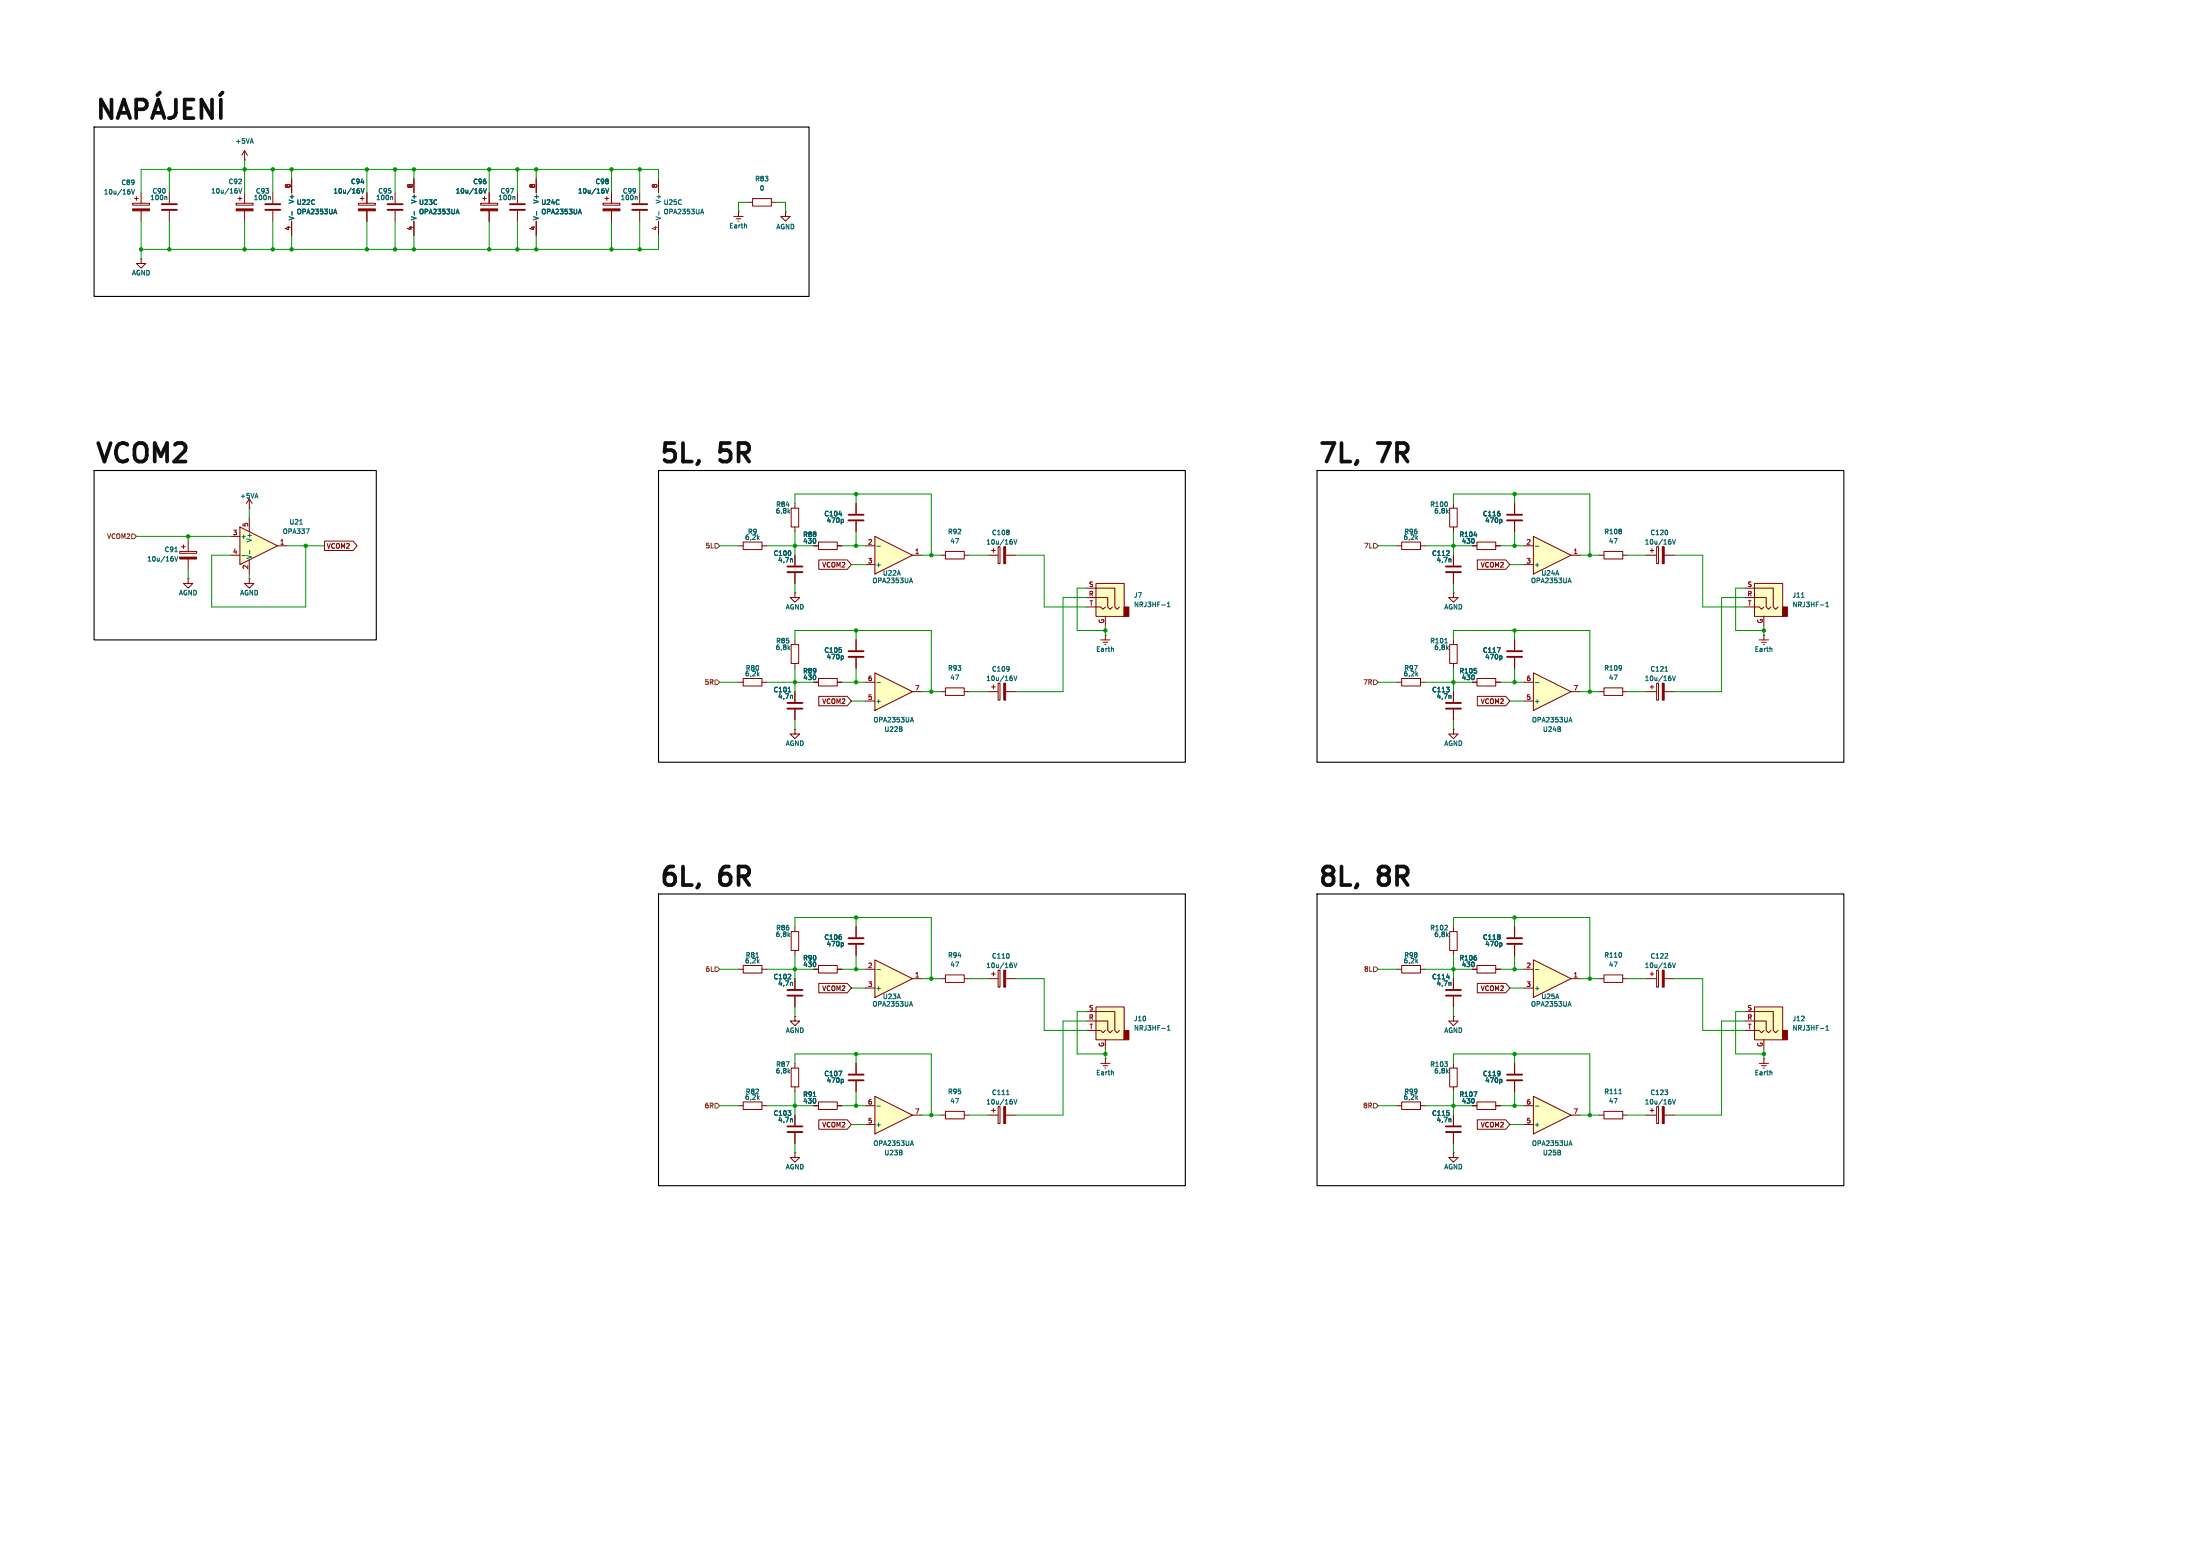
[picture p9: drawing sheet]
<svg xmlns="http://www.w3.org/2000/svg" width="594mm" height="420mm" viewBox="0 0 594 420" stroke-linecap="round" stroke-linejoin="round" font-family="sans-serif">
<g fill="none" stroke="#840000" stroke-width=".27">
<path d="M78.7 48.3v3.8M78.7 59.7v3.8M96.8 54.9h4.5v.5h-4.5zM97.3 53.6h1M97.8 53.1v1M99.1 52.1v2.8M99.1 56.9v2.8M106.7 52.1v2.8M106.7 56.9v2.8M111.8 48.3v3.8M111.8 59.7v3.8M129.8 54.9h4.6v.5h-4.6z"/>
<path d="M130.3 53.6h1M130.8 53.1v1M132.1 52.1v2.8M132.1 56.9v2.8M172.7 52.1v2.8M172.7 56.9v2.8M177.8 48.3v3.8M177.8 59.7v3.8M67.3 137.2h.1M67.3 134.6l-.8 1.3M67.3 134.6l.8 1.3M67.3 134.6v2.6"/>
<path d="M67.3 156.2v1.3h1.3l-1.3 1.3-1.3-1.3h1.3M67.3 156.2h.1M214.6 196.9v1.2h1.3l-1.3 1.3-1.2-1.3h1.2M214.6 196.9h.1M214.6 274.3v1.3h1.3l-1.3 1.3-1.2-1.3h1.2M214.6 274.3h.1M214.6 264.2v2.8M214.6 269v2.8"/>
</g>
<g fill="none" stroke="#006464" stroke-width=".27">
<path d="M78.8 57.1v1M90.2 57.4h.6M90.5 56.5l.4 1.2M97 51.5v.5M97.5 50.9l.4 1.2 .4-1.2M105.8 53.1l.2 .2v.6M111.9 57.1v1M123.2 57.4h.6M123.5 56.5l.5 1.2M130.1 51.5v.5M130.5 50.9l.4 1.2 .4-1.2M171.9 53.1l.2 .2v.6"/>
<path d="M177.9 57.1v1M189.3 57.4h.6M189.6 56.5l.4 1.2M213.9 265.2l.1 .8"/>
</g>
<path d="M104.6 56.6h4.1M104.6 55.1h4.1M170.7 56.6h4.1M170.7 55.1h4.1M212.6 268.7h4.1M212.6 267.2h4.1" fill="none" stroke="#840000" stroke-width=".51"/>
<g fill="#840000" stroke="#840000" stroke-width=".27">
<path d="M96.8 56.4h4.5v.5h-4.5z"/>
<path d="M129.8 56.4h4.6v.5h-4.6z"/>
</g>
<path d="M64.8 142.2l10.1 5.1-10.1 5.1z" fill="#ffffc2"/>
<g fill="none" stroke="#840000" stroke-width=".27">
<path d="M67.3 139.7v3.8M62.2 144.8h2.6M62.2 149.9h2.6M64.8 142.2l10.1 5.1-10.1 5.1zM67.3 151.1v3.8M74.9 147.3h2.6M199.4 147.3h1.3M200.7 146.3h5v2h-5zM205.7 147.3h1.3M254 149.9h1.3M255.3 148.8h5v2.1h-5zM260.3 149.9h1.3"/>
<path d="M214.6 186.7v2.8M214.6 191.5v2.8M377.2 184.2h1.3M378.5 183.1h5v2.1h-5zM383.5 184.2h1.3M392.4 186.7v2.8M392.4 191.5v2.8"/>
</g>
<path d="M65.3 150h1M67.4 148.5v1M80.9 141.5h.7M212.8 186.8h.7M213.9 187.8l.1 .7M391.7 187.8l.1 .7" fill="none" stroke="#006464" stroke-width=".27"/>
<path d="M212.6 191.3h4.1M212.6 189.7h4.1M390.4 191.3h4.1M390.4 189.7h4.1" fill="none" stroke="#840000" stroke-width=".51"/>
<path d="M295.9 157.5h7.6v8.9h-7.6z" fill="#ffffc2"/>
<path d="M303.5 163.8h1.3v2.6h-1.3z" fill="#840000" stroke="#840000" stroke-width=".27"/>
<g fill="none" stroke="#840000" stroke-width=".27">
<path d="M293.4 158.8h7.6v5l.6 .7 .7-.7M295.9 157.5h7.6v8.9h-7.6zM293.4 161.3h5.7v2.5l.6 .7 .7-.7M293.4 163.8h3.8l.6 .7 .6-.7M297.2 172.7h2.5M297.8 173.4h1.3M298.3 174h.3M298.4 171.5h.1M298.4 166.4v2.5M298.4 171.5v1.2M254 186.7h1.3M255.3 185.7h5v2h-5z"/>
<path d="M260.3 186.7h1.3"/>
</g>
<path d="M300.6 175.1v.7M315.2 163.8h.7M315.2 162.9l.4-.4v1.3" fill="none" stroke="#006464" stroke-width=".27"/>
<path d="M236.2 181.6l10.2 5.1-10.2 5.1z" fill="#ffffc2"/>
<g fill="none" stroke="#840000" stroke-width=".27">
<path d="M35.8 54.9h4.6v.5h-4.6zM36.3 53.6h1M36.8 53.1v1M38.1 52.1v2.8M38.1 56.9v2.8M45.7 52.1v2.8M45.7 56.9v2.8M63.8 54.9h4.5v.5h-4.5zM64.3 53.6h1M64.8 53.1v1M66 43.2h.1M66 40.6l-.7 1.3"/>
<path d="M66 40.6l.8 1.3M66 40.6v2.6M66 52.1v2.8M66 56.9v2.8M73.7 52.1v2.8M73.7 56.9v2.8M139.7 52.1v2.8M139.7 56.9v2.8M144.8 48.3v3.8M144.8 59.7v3.8M162.8 54.9h4.6v.5h-4.6zM163.3 53.6h1"/>
<path d="M163.8 53.1v1M165.1 52.1v2.8M165.1 56.9v2.8M198.1 58.4h2.6M198.8 59.1h1.2M199.3 59.7h.2M199.4 57.2h.1M199.4 57.2v1.2M201.9 54.6h1.3M203.2 53.6h5.1v2h-5.1zM208.3 54.6h1.2M212.1 57.2v1.2h1.3l-1.3 1.3-1.3-1.3h1.3"/>
<path d="M212.1 57.2h.1M38.1 69.9v1.2h1.3l-1.3 1.3-1.3-1.3h1.3M38.1 69.9h.1M213.6 137.2h2v5h-2zM214.6 135.9v1.3M231.1 135.9v2.8M391.4 137.2h2v5h-2zM392.4 135.9v1.3M408.9 135.9v2.8M48.5 148.8h4.6v.6h-4.6zM49 147.6h1M49.5 147.1v1"/>
<path d="M50.8 156.2v1.3h1.3l-1.3 1.3-1.3-1.3h1.3M50.8 156.2h.1M50.8 146.1v2.7M50.8 150.9v2.8M214.6 142.2v1.3M219.7 147.3h1.3M221 146.3h5.1v2h-5.1zM226.1 147.3h1.2M231.1 140.7v2.8M377.2 147.3h1.3M378.5 146.3h5v2h-5zM383.5 147.3h1.3"/>
<path d="M392.4 142.2v1.3M392.4 149.9v2.8M392.4 154.7v2.8M397.5 147.3h1.3M398.8 146.3h5.1v2h-5.1zM403.9 147.3h1.2M408.9 140.7v2.8M213.6 174h2v5.1h-2zM214.6 160v1.3h1.3l-1.3 1.3-1.2-1.3h1.2M214.6 160h.1M214.6 172.7v1.3M214.6 179.1v1.2"/>
<path d="M231.1 172.7v2.8M231.1 177.5v2.8M391.4 174h2v5.1h-2zM392.4 160v1.3h1.3l-1.3 1.3-1.2-1.3h1.2M392.4 160h.1M392.4 172.7v1.3M392.4 179.1v1.2M408.9 172.7v2.8M408.9 177.5v2.8M219.7 184.2h1.3M221 183.1h5.1v2.1h-5.1zM226.1 184.2h1.2"/>
<path d="M233.7 189.2h2.5M233.7 184.2h2.5M236.2 181.6l10.2 5.1-10.2 5.1zM246.4 186.7h2.5M266.7 186.7h2.8M267.7 185.4h1M268.2 184.9v1M269.5 184.4h.5v4.6h-.5zM271.5 186.7h2.8M392.4 196.9v1.2h1.3l-1.3 1.3-1.2-1.3h1.2M392.4 196.9h.1M397.5 184.2h1.3"/>
<path d="M398.8 183.1h5.1v2.1h-5.1zM403.9 184.2h1.2M475 287h2.5M475.6 287.7h1.3M476.1 288.3h.3M476.2 285.8h.1M476.2 285.8v1.2"/>
</g>
<g fill="none" stroke="#006464" stroke-width=".27">
<path d="M35.1 51.7v.6M35.5 51.1l.4 1.3 .4-1.3M44.9 53.1l.2 .2v.6M64 51.5v.5M64.5 50.9l.4 1.2 .4-1.2M72.8 53.1l.2 .2v.6M138.9 53.1l.1 .2v.6M144.9 57.1v1M156.3 57.4h.6M156.6 56.5l.4 1.2M163.1 51.5v.5M163.5 50.9l.4 1.2 .5-1.2"/>
<path d="M201.5 60.8l.1 .7M226.5 138.8h.8M46.8 150.8v.5M47.2 150.2l.4 1.3 .4-1.3M47.2 148.9h.7M227.5 140.2l.2 .2-.2 .6M391.7 150.9l.1 .8M398 144.4h.8M405.3 140.2l.2 .2-.2 .6M227.5 177l.2 .3-.2 .6M390.1 173.6h.7M404.2 174.8h.9l-.6 1.3"/>
<path d="M405.3 177l.2 .3-.2 .6M236.7 184.2h1M245.9 194.5h.6M246.2 193.6l.5 1.3M273.3 183v.6M273.7 182.4l.5 1.3 .4-1.3M478.4 289.4v.7"/>
</g>
<g fill="none" stroke="#840000" stroke-width=".51">
<path d="M43.7 56.6h4.1M43.7 55.1h4.1M71.6 56.6h4.1M71.6 55.1h4.1M137.7 56.6h4M137.7 55.1h4M229.1 138.9h4.1M406.9 138.9h4.1M229.1 140.5h4.1M390.4 154.4h4.1M390.4 152.9h4.1M406.9 140.5h4.1"/>
<path d="M229.1 177.3h4.1M229.1 175.8h4.1M406.9 177.3h4.1M406.9 175.8h4.1"/>
</g>
<g fill="#840000" stroke="#840000" stroke-width=".27">
<path d="M35.8 56.4h4.6v.5h-4.6z"/>
<path d="M48.5 150.4h4.6v.5h-4.6z"/>
<path d="M271 184.4h.5v4.6h-.5z"/>
<path d="M162.8 56.4h4.6v.5h-4.6z"/>
<path d="M63.8 56.4h4.5v.5h-4.5z"/>
</g>
<path d="M414 181.6l10.2 5.1-10.2 5.1z" fill="#ffffc2"/>
<g fill="none" stroke="#840000" stroke-width=".27">
<path d="M214.6 149.9v2.8M214.6 154.7v2.8M411.5 189.2h2.5M411.5 184.2h2.5M414 181.6l10.2 5.1-10.2 5.1zM424.2 186.7h2.5M431.8 186.7h1.3M433.1 185.7h5v2h-5zM438.1 186.7h1.3M444.5 186.7h2.8M445.5 185.4h1M446 184.9v1"/>
<path d="M447.3 184.4h.5v4.6h-.5zM449.3 186.7h2.8"/>
</g>
<path d="M213.9 150.9l.1 .8M414.5 184.2h1M423.7 194.5h.6M424 193.6l.5 1.3M449.6 181.2h.7M451.1 183v.6M451.5 182.4l.5 1.3 .4-1.3" fill="none" stroke="#006464" stroke-width=".27"/>
<path d="M448.8 184.4h.5v4.6h-.5z" fill="#840000" stroke="#840000" stroke-width=".27"/>
<path d="M212.6 154.4h4.1M212.6 152.9h4.1" fill="none" stroke="#840000" stroke-width=".51"/>
<path d="M414 144.8l10.2 5.1-10.2 5z" fill="#ffffc2"/>
<g fill="none" stroke="#840000" stroke-width=".27">
<path d="M411.5 152.4h2.5M411.5 147.3h2.5M414 144.8l10.2 5.1-10.2 5zM424.2 149.9h2.5M431.8 149.9h1.3M433.1 148.8h5v2.1h-5zM438.1 149.9h1.3M444.5 149.9h2.8M445.5 148.6h1M446 148.1v1M447.3 147.6h.5v4.5h-.5zM449.3 149.9h2.8"/>
<path d="M475 172.7h2.5M475.6 173.4h1.3M476.1 174h.3M476.2 171.5h.1M476.2 171.5v1.2"/>
</g>
<path d="M414.5 147.4h1M423.5 156.9h.6M423.8 156l.4 1.3M451.1 146.2v.6M451.5 145.6l.5 1.3 .4-1.3M478.4 175.1v.7" fill="none" stroke="#006464" stroke-width=".27"/>
<path d="M448.8 147.6h.5v4.5h-.5z" fill="#840000" stroke="#840000" stroke-width=".27"/>
<path d="M473.7 157.5h7.6v8.9h-7.6z" fill="#ffffc2"/>
<path d="M481.3 163.8h1.3v2.6h-1.3z" fill="#840000" stroke="#840000" stroke-width=".27"/>
<path d="M471.2 158.8h7.6v5l.6 .7 .7-.7M473.7 157.5h7.6v8.9h-7.6zM471.2 161.3h5.7v2.5l.6 .7 .7-.7M471.2 163.8h3.8l.6 .7 .6-.7M476.2 166.4v2.5" fill="none" stroke="#840000" stroke-width=".27"/>
<path d="M486.4 161.2h.7M493 163.8h.7M493 162.9l.4-.4v1.3" fill="none" stroke="#006464" stroke-width=".27"/>
<path d="M236.2 144.8l10.2 5.1-10.2 5z" fill="#ffffc2"/>
<path d="M233.7 152.4h2.5M233.7 147.3h2.5M236.2 144.8l10.2 5.1-10.2 5zM246.4 149.9h2.5M408.9 250.2v2.8M408.9 255v2.8M431.8 264.2h1.3M433.1 263.1h5v2.1h-5zM438.1 264.2h1.3" fill="none" stroke="#840000" stroke-width=".27"/>
<path d="M236.7 147.4h1M245.7 156.9h.6M246 156l.4 1.3M405.3 254.5l.2 .2-.2 .6" fill="none" stroke="#006464" stroke-width=".27"/>
<path d="M406.9 254.8h4.1M406.9 253.2h4.1" fill="none" stroke="#840000" stroke-width=".51"/>
<path d="M414 259.1l10.2 5.1-10.2 5z" fill="#ffffc2"/>
<path d="M414 259.1l10.2 5.1-10.2 5zM397.5 261.6h1.3M398.8 260.6h5.1v2h-5.1zM403.9 261.6h1.2M411.5 266.7h2.5M411.5 261.6h2.5M424.2 264.2h2.5M445.5 299.7h1M446 299.2v1M447.3 298.7h.5v4.6h-.5zM444.5 301h2.8M449.3 301h2.8" fill="none" stroke="#840000" stroke-width=".27"/>
<path d="M414.5 261.7h1M423.5 271.2h.6M423.8 270.3l.4 1.3M451.1 297.3v.6M451.5 296.7l.5 1.3 .4-1.3" fill="none" stroke="#006464" stroke-width=".27"/>
<path d="M448.8 298.7h.5v4.6h-.5z" fill="#840000" stroke="#840000" stroke-width=".27"/>
<path d="M473.7 271.8h7.6v8.9h-7.6z" fill="#ffffc2"/>
<g fill="#840000" stroke="#840000" stroke-width=".27">
<path d="M481.3 278.1h1.3v2.6h-1.3z"/>
<path d="M448.8 261.9h.5v4.5h-.5z"/>
</g>
<g fill="none" stroke="#840000" stroke-width=".27">
<path d="M391.4 251.5h2v5h-2zM392.4 250.2v1.3M392.4 256.5v1.3M377.2 261.6h1.3M378.5 260.6h5v2h-5zM383.5 261.6h1.3M392.4 274.3v1.3h1.3l-1.3 1.3-1.2-1.3h1.2M392.4 274.3h.1M392.4 264.2v2.8M392.4 269v2.8M444.5 264.2h2.8M445.5 262.9h1"/>
<path d="M446 262.4v1M447.3 261.9h.5v4.5h-.5zM449.3 264.2h2.8M471.2 275.6h5.7v2.5l.6 .7 .7-.7M471.2 278.1h3.8l.6 .7 .6-.7M471.2 273.1h7.6v5l.6 .7 .7-.7M473.7 271.8h7.6v8.9h-7.6zM377.2 298.5h1.3M378.5 297.4h5v2.1h-5zM383.5 298.5h1.3M391.4 288.3h2v5.1h-2zM392.4 287v1.3"/>
<path d="M392.4 293.4v1.2M397.5 298.5h1.3M398.8 297.4h5.1v2.1h-5.1zM403.9 298.5h1.2M408.9 287v2.8M408.9 291.8v2.8M433.1 300h5v2h-5zM476.2 280.7v2.5M392.4 311.2v1.2h1.3l-1.3 1.3-1.2-1.3h1.2M392.4 311.2h.1M431.8 301h1.3M438.1 301h1.3"/>
</g>
<path d="M451.5 259.9l.5 1.3 .4-1.3M390.6 263.8h.8M391.7 265.2l.1 .8M451.1 260.5v.6M493 278.1h.7M493 277.2l.4-.4v1.3M397.9 294.7h.9l-.6 1.3M405.3 291.3l.2 .3-.2 .6M437.1 295.2h.7" fill="none" stroke="#006464" stroke-width=".27"/>
<path d="M390.4 268.7h4.1M390.4 267.2h4.1M406.9 291.6h4.1M406.9 290.1h4.1" fill="none" stroke="#840000" stroke-width=".51"/>
<path d="M414 295.9l10.2 5.1-10.2 5.1z" fill="#ffffc2"/>
<path d="M411.5 298.5h2.5M414 295.9l10.2 5.1-10.2 5.1zM392.4 301v2.8M392.4 305.8v2.8M411.5 303.5h2.5M424.2 301h2.5" fill="none" stroke="#840000" stroke-width=".27"/>
<path d="M414.5 298.5h1M391.7 302.1l.1 .7M423.7 308.8h.6M424 307.9l.5 1.3" fill="none" stroke="#006464" stroke-width=".27"/>
<path d="M390.4 305.6h4.1M390.4 304h4.1" fill="none" stroke="#840000" stroke-width=".51"/>
<path d="M236.2 259.1l10.2 5.1-10.2 5z" fill="#ffffc2"/>
<path d="M236.2 259.1l10.2 5.1-10.2 5zM233.7 266.7h2.5M233.7 261.6h2.5M246.4 264.2h2.5" fill="none" stroke="#840000" stroke-width=".27"/>
<path d="M236.7 261.7h1M245.7 271.2h.6M246 270.3l.4 1.3" fill="none" stroke="#006464" stroke-width=".27"/>
<path d="M236.2 295.9l10.2 5.1-10.2 5.1z" fill="#ffffc2"/>
<g fill="none" stroke="#840000" stroke-width=".27">
<path d="M254 264.2h1.3M255.3 263.1h5v2.1h-5zM260.3 264.2h1.3M266.7 264.2h2.8M267.7 262.9h1M268.2 262.4v1M269.5 261.9h.5v4.5h-.5zM271.5 264.2h2.8M233.7 298.5h2.5M236.2 295.9l10.2 5.1-10.2 5.1zM255.3 300h5v2h-5zM267.7 299.7h1"/>
<path d="M268.2 299.2v1M269.5 298.7h.5v4.6h-.5zM214.6 311.2v1.2h1.3l-1.3 1.3-1.2-1.3h1.2M214.6 311.2h.1M233.7 303.5h2.5M246.4 301h2.5M254 301h1.3M260.3 301h1.3M266.7 301h2.8M271.5 301h2.8"/>
</g>
<path d="M273.7 259.9l.5 1.3 .4-1.3M273.3 260.5v.6M236.7 298.5h1M271.8 295.5h.7M273.3 297.3v.6M273.7 296.7l.5 1.3 .4-1.3M245.9 308.8h.6M246.2 307.9l.5 1.3" fill="none" stroke="#006464" stroke-width=".27"/>
<g fill="#840000" stroke="#840000" stroke-width=".27">
<path d="M271 261.9h.5v4.5h-.5z"/>
<path d="M271 298.7h.5v4.6h-.5z"/>
</g>
<path d="M295.9 271.8h7.6v8.9h-7.6z" fill="#ffffc2"/>
<g fill="#840000" stroke="#840000" stroke-width=".27">
<path d="M303.5 278.1h1.3v2.6h-1.3z"/>
<path d="M271 147.6h.5v4.5h-.5z"/>
</g>
<g fill="none" stroke="#840000" stroke-width=".27">
<path d="M78.7 48.3v3.8M78.7 59.7v3.8M99.1 52.1v2.8M99.1 56.9v2.8M111.8 48.3v3.8M111.8 59.7v3.8M132.1 52.1v2.8M132.1 56.9v2.8M144.8 48.3v3.8M144.8 59.7v3.8M165.1 52.1v2.8M165.1 56.9v2.8"/>
<path d="M231.1 135.9v2.8M408.9 135.9v2.8M87.6 146h7.7l1.1 1.3-1.1 1.3h-7.7zM214.6 149.9v2.8M214.6 154.7v2.8M219.7 147.3h1.3M221.1 151.1h7.7l1.1 1.3-1.1 1.3h-7.7zM226.1 147.3h1.2M231.1 140.7v2.8M266.7 149.9h2.8M267.7 148.6h1M268.2 148.1v1"/>
<path d="M269.5 147.6h.5v4.5h-.5zM271.5 149.9h2.8M392.4 149.9v2.8M392.4 154.7v2.8M397.5 147.3h1.3M398.9 151.1h7.7l1.1 1.3-1.1 1.3h-7.7zM403.9 147.3h1.2M408.9 140.7v2.8M231.1 172.7v2.8M231.1 177.5v2.8M408.9 172.7v2.8M408.9 177.5v2.8"/>
<path d="M199.4 184.2h1.3M200.7 183.1h5v2.1h-5zM205.7 184.2h1.3M214.6 186.7v2.8M214.6 191.5v2.8M219.7 184.2h1.3M221.1 188h7.7l1.1 1.2-1.1 1.3h-7.7zM226.1 184.2h1.2M392.4 186.7v2.8M392.4 191.5v2.8M397.5 184.2h1.3M398.9 188h7.7l1.1 1.2-1.1 1.3h-7.7z"/>
<path d="M403.9 184.2h1.2M213.6 251.5h2v5h-2zM214.6 250.2v1.3M214.6 256.5v1.3M231.1 250.2v2.8M231.1 255v2.8M408.9 250.2v2.8M408.9 255v2.8M199.4 261.6h1.3M200.7 260.6h5v2h-5zM205.7 261.6h1.3M214.6 264.2v2.8"/>
<path d="M214.6 269v2.8M219.7 261.6h1.3M221 260.6h5.1v2h-5.1zM221.1 265.4h7.7l1.1 1.3-1.1 1.3h-7.7zM226.1 261.6h1.2M293.4 275.6h5.7v2.5l.6 .7 .7-.7M293.4 278.1h3.8l.6 .7 .6-.7M293.4 273.1h7.6v5l.6 .7 .7-.7M295.9 271.8h7.6v8.9h-7.6zM392.4 264.2v2.8M392.4 269v2.8M397.5 261.6h1.3"/>
<path d="M398.9 265.4h7.7l1.1 1.3-1.1 1.3h-7.7zM403.9 261.6h1.2M199.4 298.5h1.3M200.7 297.4h5v2.1h-5zM205.7 298.5h1.3M213.6 288.3h2v5.1h-2zM214.6 287v1.3M214.6 293.4v1.2M219.7 298.5h1.3M221 297.4h5.1v2.1h-5.1zM226.1 298.5h1.2M231.1 287v2.8"/>
<path d="M231.1 291.8v2.8M297.2 287h2.5M297.8 287.7h1.3M298.3 288.3h.3M298.4 285.8h.1M298.4 280.7v2.5M298.4 285.8v1.2M397.5 298.5h1.3M403.9 298.5h1.2M408.9 287v2.8M408.9 291.8v2.8M214.6 301v2.8"/>
<path d="M214.6 305.8v2.8M221.1 302.3h7.7l1.1 1.2-1.1 1.3h-7.7zM392.4 301v2.8M392.4 305.8v2.8M398.9 302.3h7.7l1.1 1.2-1.1 1.3h-7.7z"/>
</g>
<g fill="none" stroke="#006464" stroke-width=".27">
<path d="M78.8 57.1v1M90.2 57.4h.6M90.5 56.5l.4 1.2M97 51.5v.5M97.5 50.9l.4 1.2 .4-1.2M111.9 57.1v1M123.2 57.4h.6M123.5 56.5l.5 1.2M130.1 51.5v.5M130.5 50.9l.4 1.2 .4-1.2M144.9 57.1v1M156.3 57.4h.6"/>
<path d="M156.6 56.5l.4 1.2M163.1 51.5v.5M163.5 50.9l.4 1.2 .5-1.2M226.5 138.8h.8M213.9 150.9l.1 .8M227.5 140.2l.2 .2-.2 .6M273.3 146.2v.6M273.7 145.6l.5 1.3 .4-1.3M391.7 150.9l.1 .8M398 144.4h.8M405.3 140.2l.2 .2-.2 .6M227.5 177l.2 .3-.2 .6"/>
<path d="M404.2 174.8h.9l-.6 1.3M405.3 177l.2 .3-.2 .6M212.8 186.8h.7M213.9 187.8l.1 .7M391.7 187.8l.1 .7M227.5 254.5l.2 .2-.2 .6M405.3 254.5l.2 .2-.2 .6M213.9 265.2l.1 .8M315.2 278.1h.7M315.2 277.2l.4-.4v1.3M390.6 263.8h.8M391.7 265.2l.1 .8"/>
<path d="M219.6 296h.7M226.4 289.1h.9l-.6 1.3M227.5 291.3l.2 .3-.2 .6M300.6 289.4v.7M397.9 294.7h.9l-.6 1.3M405.3 291.3l.2 .3-.2 .6M213.9 302.1l.1 .7M391.7 302.1l.1 .7"/>
</g>
<path d="M229.1 254.8h4.1M229.1 253.2h4.1M229.1 291.6h4.1M229.1 290.1h4.1M212.6 305.6h4.1M212.6 304h4.1" fill="none" stroke="#840000" stroke-width=".51"/>
<path d="M25.4 34.3h193v45.7h-193zM25.4 127h76.2v45.7h-76.2zM177.8 127h142.2v78.7h-142.2zM355.6 127h142.2v78.7h-142.2zM177.8 241.3h142.2v78.7h-142.2zM355.6 241.3h142.2v78.7h-142.2z" fill="none" stroke="#000" stroke-width=".3"/>
<path d="M35.6 144.1h.6l.6 .7-.6 .6h-.6zM193 146.7h.7l.6 .6-.6 .7h-.7zM370.8 146.7h.7l.6 .6-.6 .7h-.7zM193 183.5h.7l.6 .7-.6 .6h-.7zM370.8 183.5h.7l.6 .7-.6 .6h-.7zM193 261h.7l.6 .6-.6 .7h-.7zM370.8 261h.7l.6 .6-.6 .7h-.7zM193 297.8h.7l.6 .7-.6 .6h-.7zM370.8 297.8h.7l.6 .7-.6 .6h-.7z" fill="none" stroke="#725600" stroke-width=".27"/>
<g fill="none" stroke="#0f0f0f" stroke-width="1">
<path d="M30.1 26.9v5l-2.9-5v5M31.8 31.9l1.6-5 1.7 5M32.2 30.4h2.4M36.8 29.5h1.9a1.36 1.36 0 0 0 1-1.3 1.36 1.36 0 0 0-1-1.3h-1.9v5M41.1 31.9l1.6-5 1.7 5M41.5 30.4h2.4M43.2 25l-.7 .7M47.5 26.9v3.5a1.61 1.61 0 0 1-1.9 1.5M49.9 29.3h1.6M52.2 26.9h-2.3v5h2.3M57.2 26.9v5l-2.8-5v5M59.6 26.9v5"/>
<path d="M60.1 25l-.7 .7"/>
</g>
<g fill="none" stroke="#009600" stroke-width=".27">
<path d="M38.1 59.7v10.2M45.7 45.7v6.4M45.7 59.7v7.6M66 43.2v8.9M66 59.7v7.6M73.7 45.7v6.4M73.7 59.7v7.6M78.7 45.7v2.6M99.1 45.7v6.4M99.1 59.7v7.6M106.7 45.7v6.4M106.7 59.7v7.6"/>
<path d="M111.8 45.7v2.6M132.1 45.7v6.4M132.1 59.7v7.6M139.7 45.7v6.4M139.7 59.7v7.6M144.8 45.7v2.6M165.1 45.7v6.4M165.1 59.7v7.6M172.7 45.7v6.4M172.7 59.7v7.6M177.8 48.3v-2.6h-139.7v6.4M201.9 54.6h-2.5v2.6"/>
<path d="M209.5 54.6h2.6v2.6M78.7 63.5v3.8M111.8 63.5v3.8M144.8 63.5v3.8M177.8 63.5v3.8h-139.7M67.3 137.2v2.5M214.6 135.9v-2.5h36.9v16.5M231.1 133.4v2.5M392.4 135.9v-2.5h36.9v16.5M408.9 133.4v2.5M36.8 144.8h25.4M50.8 144.8v1.3"/>
<path d="M50.8 153.7v2.5M67.3 154.9v1.3M77.5 147.3h10.1M82.5 147.3v16.5h-25.4v-13.9h5.1M194.3 147.3h5.1M207 147.3h12.7M214.6 143.5v6.4M214.6 157.5v2.5M227.3 147.3h6.4M229.9 152.4h3.8M231.1 143.5v3.8M248.9 149.9h5.1"/>
<path d="M261.6 149.9h5.1M274.3 149.9h7.6v13.9h11.5M293.4 158.8h-2.6v11.4h7.6M372.1 147.3h5.1M384.8 147.3h12.7M392.4 143.5v6.4M392.4 157.5v2.5M405.1 147.3h6.4M407.7 152.4h3.8M408.9 143.5v3.8M426.7 149.9h5.1M439.4 149.9h5.1"/>
<path d="M452.1 149.9h7.6v13.9h11.5M471.2 158.8h-2.6v11.4h7.6M214.6 172.7v-2.5h36.9v16.5M231.1 170.2v2.5M293.4 161.3h-6.4v25.4h-12.7M298.4 168.9v2.6M392.4 172.7v-2.5h36.9v16.5M408.9 170.2v2.5M471.2 161.3h-6.4v25.4h-12.7M476.2 168.9v2.6M194.3 184.2h5.1M207 184.2h12.7"/>
<path d="M214.6 180.3v6.4M214.6 194.3v2.6M227.3 184.2h6.4M229.9 189.2h3.8M231.1 180.3v3.9M248.9 186.7h5.1M261.6 186.7h5.1M372.1 184.2h5.1M384.8 184.2h12.7M392.4 180.3v6.4M392.4 194.3v2.6M405.1 184.2h6.4"/>
<path d="M407.7 189.2h3.8M408.9 180.3v3.9M426.7 186.7h5.1M439.4 186.7h5.1M214.6 250.2v-2.5h36.9v16.5M214.6 257.8v6.4M231.1 247.7v2.5M231.1 257.8v3.8M392.4 250.2v-2.5h36.9v16.5M392.4 257.8v6.4M408.9 247.7v2.5M408.9 257.8v3.8"/>
<path d="M194.3 261.6h5.1M207 261.6h12.7M214.6 271.8v2.5M227.3 261.6h6.4M229.9 266.7h3.8M248.9 264.2h5.1M261.6 264.2h5.1M274.3 264.2h7.6v13.9h11.5M293.4 275.6h-6.4v25.4h-12.7M293.4 273.1h-2.6v11.4h7.6M372.1 261.6h5.1M384.8 261.6h12.7"/>
<path d="M392.4 271.8v2.5M405.1 261.6h6.4M407.7 266.7h3.8M426.7 264.2h5.1M439.4 264.2h5.1M452.1 264.2h7.6v13.9h11.5M471.2 275.6h-6.4v25.4h-12.7M471.2 273.1h-2.6v11.4h7.6M194.3 298.5h5.1M207 298.5h12.7M214.6 287v-2.5h36.9v16.5M214.6 294.6v6.4"/>
<path d="M227.3 298.5h6.4M231.1 284.5v2.5M231.1 294.6v3.9M298.4 283.2v2.6M372.1 298.5h5.1M384.8 298.5h12.7M392.4 287v-2.5h36.9v16.5M392.4 294.6v6.4M405.1 298.5h6.4M408.9 284.5v2.5M408.9 294.6v3.9M476.2 283.2v2.6"/>
<path d="M214.6 308.6v2.6M229.9 303.5h3.8M248.9 301h5.1M261.6 301h5.1M392.4 308.6v2.6M407.7 303.5h3.8M426.7 301h5.1M439.4 301h5.1"/>
</g>
<g fill="#009600" stroke="#009600" stroke-width=".27">
<circle cx="231.1" cy="147.3" r=".46"/>
<circle cx="231.1" cy="133.4" r=".46"/>
<circle cx="165.1" cy="67.3" r=".46"/>
<circle cx="172.7" cy="67.3" r=".46"/>
<circle cx="214.6" cy="184.2" r=".46"/>
<circle cx="231.1" cy="184.2" r=".46"/>
<circle cx="66" cy="45.7" r=".46"/>
<circle cx="73.7" cy="45.7" r=".46"/>
<circle cx="78.7" cy="45.7" r=".46"/>
<circle cx="66" cy="67.3" r=".46"/>
<circle cx="45.7" cy="45.7" r=".46"/>
<circle cx="38.1" cy="67.3" r=".46"/>
<circle cx="78.7" cy="67.3" r=".46"/>
<circle cx="73.7" cy="67.3" r=".46"/>
<circle cx="99.1" cy="67.3" r=".46"/>
<circle cx="50.8" cy="144.8" r=".46"/>
<circle cx="82.5" cy="147.3" r=".46"/>
<circle cx="45.7" cy="67.3" r=".46"/>
<circle cx="139.7" cy="45.7" r=".46"/>
<circle cx="144.8" cy="45.7" r=".46"/>
<circle cx="165.1" cy="45.7" r=".46"/>
<circle cx="172.7" cy="45.7" r=".46"/>
<circle cx="144.8" cy="67.3" r=".46"/>
<circle cx="139.7" cy="67.3" r=".46"/>
<circle cx="132.1" cy="67.3" r=".46"/>
<circle cx="132.1" cy="45.7" r=".46"/>
<circle cx="111.8" cy="45.7" r=".46"/>
<circle cx="99.1" cy="45.7" r=".46"/>
<circle cx="106.7" cy="45.7" r=".46"/>
<circle cx="106.7" cy="67.3" r=".46"/>
<circle cx="111.8" cy="67.3" r=".46"/>
<circle cx="392.4" cy="147.3" r=".46"/>
<circle cx="392.4" cy="184.2" r=".46"/>
<circle cx="408.9" cy="147.3" r=".46"/>
<circle cx="408.9" cy="184.2" r=".46"/>
<circle cx="408.9" cy="247.7" r=".46"/>
<circle cx="408.9" cy="261.6" r=".46"/>
<circle cx="392.4" cy="261.6" r=".46"/>
<circle cx="392.4" cy="298.5" r=".46"/>
<circle cx="429.3" cy="186.7" r=".46"/>
<circle cx="476.2" cy="170.2" r=".46"/>
<circle cx="429.3" cy="149.9" r=".46"/>
<circle cx="408.9" cy="170.2" r=".46"/>
<circle cx="408.9" cy="133.4" r=".46"/>
<circle cx="408.9" cy="284.5" r=".46"/>
<circle cx="429.3" cy="264.2" r=".46"/>
<circle cx="429.3" cy="301" r=".46"/>
<circle cx="408.9" cy="298.5" r=".46"/>
<circle cx="476.2" cy="284.5" r=".46"/>
<circle cx="298.4" cy="284.5" r=".46"/>
<circle cx="251.5" cy="301" r=".46"/>
<circle cx="231.1" cy="284.5" r=".46"/>
<circle cx="251.5" cy="264.2" r=".46"/>
<circle cx="231.1" cy="261.6" r=".46"/>
<circle cx="231.1" cy="170.2" r=".46"/>
<circle cx="231.1" cy="247.7" r=".46"/>
<circle cx="214.6" cy="261.6" r=".46"/>
<circle cx="251.5" cy="186.7" r=".46"/>
<circle cx="214.6" cy="298.5" r=".46"/>
<circle cx="231.1" cy="298.5" r=".46"/>
<circle cx="251.5" cy="149.9" r=".46"/>
<circle cx="298.4" cy="170.2" r=".46"/>
<circle cx="214.6" cy="147.3" r=".46"/>
</g>
<g font-size="7" fill="#0f0f0f">
<text x="25.4" y="125.3">VCOM2</text>
<text x="177.8" y="125.3">5L,</text>
<text x="194.8" y="125.3">5R</text>
<text x="355.6" y="125.3">7L,</text>
<text x="372.6" y="125.3">7R</text>
<text x="177.8" y="239.6">6L,</text>
<text x="194.8" y="239.6">6R</text>
<text x="355.6" y="239.6">8L,</text>
<text x="372.6" y="239.6">8R</text>
</g>
<g font-size="1.8" fill="#006464">
<text x="63.5" y="39">+5VA</text>
<text x="28" y="52.7">10u/16V</text>
<text x="32.7" y="50.1">C89</text>
<text x="41.1" y="52.4">C90</text>
<text x="56.9" y="52.4">10u/16V</text>
<text x="61.6" y="49.9">C92</text>
<text x="69" y="52.4">C93</text>
<text x="89.9" y="52.4">10u/16V</text>
<text x="94.7" y="49.9">C94</text>
<text x="102" y="52.4">C95</text>
<text x="123" y="52.4">10u/16V</text>
<text x="127.7" y="49.9">C96</text>
<text x="135" y="52.4">C97</text>
<text x="156" y="52.4">10u/16V</text>
<text x="160.7" y="49.9">C98</text>
<text x="168.1" y="52.4">C99</text>
<text x="203.8" y="49.1">R83</text>
<text x="205" y="51.7">0</text>
<text x="40.5" y="54.2">100n</text>
<text x="68.4" y="54.2">100n</text>
<text x="79.6" y="59.6" transform="rotate(-90 79.6 59.6)">V-</text>
<text x="79.6" y="55.1" transform="rotate(-90 79.6 55.1)">V+</text>
<text x="80" y="55.5">U22C</text>
<text x="80" y="58">OPA2353UA</text>
<text x="101.4" y="54.2">100n</text>
<text x="112.6" y="59.6" transform="rotate(-90 112.6 59.6)">V-</text>
<text x="112.6" y="55.1" transform="rotate(-90 112.6 55.1)">V+</text>
<text x="113" y="55.5">U23C</text>
<text x="113" y="58">OPA2353UA</text>
<text x="134.5" y="54.2">100n</text>
<text x="145.6" y="59.6" transform="rotate(-90 145.6 59.6)">V-</text>
<text x="145.6" y="55.1" transform="rotate(-90 145.6 55.1)">V+</text>
<text x="146.1" y="55.5">U24C</text>
<text x="146.1" y="58">OPA2353UA</text>
<text x="167.5" y="54.2">100n</text>
<text x="178.7" y="59.6" transform="rotate(-90 178.7 59.6)">V-</text>
<text x="178.7" y="55.1" transform="rotate(-90 178.7 55.1)">V+</text>
<text x="179.1" y="55.5">U25C</text>
<text x="179.1" y="58">OPA2353UA</text>
<text x="196.8" y="61.8">Earth</text>
<text x="209.5" y="62.1">AGND</text>
<text x="35.5" y="74.5">AGND</text>
<text x="64.7" y="134.7">+5VA</text>
<text x="209.5" y="137">R84</text>
<text x="386" y="137">R100</text>
<text x="78" y="141.8">U21</text>
<text x="209.3" y="138.8">6,8k</text>
<text x="222.5" y="139.5">C104</text>
<text x="223.1" y="141.3">470p</text>
<text x="387.1" y="138.8">6,8k</text>
<text x="400.3" y="139.5">C116</text>
<text x="400.9" y="141.3">470p</text>
<text x="44.4" y="149.2">C91</text>
<text x="64.9" y="145.6">+</text>
<text x="68.2" y="146.5" transform="rotate(-90 68.2 146.5)">V+</text>
<text x="76.2" y="144.3">OPA337</text>
<text x="201.1" y="145.9">6,2k</text>
<text x="201.9" y="144.4">R9</text>
<text x="216.7" y="145.1">R88</text>
<text x="216.8" y="146.9">430</text>
<text x="255.9" y="144.4">R92</text>
<text x="256.5" y="146.9">47</text>
<text x="266.2" y="147.2">10u/16V</text>
<text x="267.7" y="144.6">C108</text>
<text x="378.9" y="145.9">6,2k</text>
<text x="379.1" y="144.4">R96</text>
<text x="393.9" y="145.1">R104</text>
<text x="394.6" y="146.9">430</text>
<text x="433.1" y="144.4">R108</text>
<text x="434.3" y="146.9">47</text>
<text x="444" y="147.2">10u/16V</text>
<text x="445.5" y="144.6">C120</text>
<text x="39.6" y="151.7">10u/16V</text>
<text x="68.2" y="151" transform="rotate(-90 68.2 151)">V-</text>
<text x="208.8" y="150.2">C100</text>
<text x="210" y="152">4,7n</text>
<text x="236.3" y="153.3">+</text>
<text x="238.3" y="155.5">U22A</text>
<text x="386.6" y="150.2">C112</text>
<text x="387.8" y="152">4,7n</text>
<text x="414.1" y="153.3">+</text>
<text x="416.1" y="155.5">U24A</text>
<text x="48.2" y="160.9">AGND</text>
<text x="64.7" y="160.9">AGND</text>
<text x="235.5" y="157.6">OPA2353UA</text>
<text x="306.1" y="161.5">J7</text>
<text x="413.3" y="157.6">OPA2353UA</text>
<text x="483.9" y="161.5">J11</text>
<text x="212" y="164.7">AGND</text>
<text x="306.1" y="164.1">NRJ3HF-1</text>
<text x="389.8" y="164.7">AGND</text>
<text x="483.9" y="164.1">NRJ3HF-1</text>
<text x="209.5" y="173.8">R85</text>
<text x="386" y="173.8">R101</text>
<text x="209.3" y="175.6">6,8k</text>
<text x="222.5" y="176.4">C105</text>
<text x="223.1" y="178.2">470p</text>
<text x="295.9" y="176.1">Earth</text>
<text x="387.1" y="175.6">6,8k</text>
<text x="400.3" y="176.4">C117</text>
<text x="400.9" y="178.2">470p</text>
<text x="473.7" y="176.1">Earth</text>
<text x="201.1" y="182.7">6,2k</text>
<text x="201.3" y="181.2">R80</text>
<text x="216.7" y="182">R89</text>
<text x="216.8" y="183.7">430</text>
<text x="255.9" y="181.2">R93</text>
<text x="256.5" y="183.7">47</text>
<text x="266.2" y="184">10u/16V</text>
<text x="267.7" y="181.5">C109</text>
<text x="378.9" y="182.7">6,2k</text>
<text x="379.1" y="181.2">R97</text>
<text x="393.9" y="182">R105</text>
<text x="394.6" y="183.7">430</text>
<text x="433.1" y="181.2">R109</text>
<text x="434.3" y="183.7">47</text>
<text x="444" y="184">10u/16V</text>
<text x="445.5" y="181.5">C121</text>
<text x="208.8" y="187">C101</text>
<text x="210" y="188.8">4,7n</text>
<text x="236.3" y="190.1">+</text>
<text x="386.6" y="187">C113</text>
<text x="387.8" y="188.8">4,7n</text>
<text x="414.1" y="190.1">+</text>
<text x="235.7" y="195.2">OPA2353UA</text>
<text x="238.7" y="197.7">U22B</text>
<text x="413.5" y="195.2">OPA2353UA</text>
<text x="416.5" y="197.7">U24B</text>
<text x="212" y="201.5">AGND</text>
<text x="389.8" y="201.5">AGND</text>
<text x="209.5" y="251.3">R86</text>
<text x="386" y="251.3">R102</text>
<text x="209.3" y="253.1">6,8k</text>
<text x="222.5" y="253.8">C106</text>
<text x="223.1" y="255.6">470p</text>
<text x="387.1" y="253.1">6,8k</text>
<text x="400.3" y="253.8">C118</text>
<text x="400.9" y="255.6">470p</text>
<text x="201.1" y="260.2">6,2k</text>
<text x="201.3" y="258.7">R81</text>
<text x="216.7" y="259.4">R90</text>
<text x="216.8" y="261.2">430</text>
<text x="255.9" y="258.7">R94</text>
<text x="256.5" y="261.2">47</text>
<text x="266.2" y="261.5">10u/16V</text>
<text x="267.7" y="258.9">C110</text>
<text x="378.9" y="260.2">6,2k</text>
<text x="379.1" y="258.7">R98</text>
<text x="393.9" y="259.4">R106</text>
<text x="394.6" y="261.2">430</text>
<text x="433.1" y="258.7">R110</text>
<text x="434.3" y="261.2">47</text>
<text x="444" y="261.5">10u/16V</text>
<text x="445.5" y="258.9">C122</text>
<text x="208.8" y="264.5">C102</text>
<text x="210" y="266.3">4,7n</text>
<text x="236.3" y="267.6">+</text>
<text x="238.3" y="269.8">U23A</text>
<text x="386.6" y="264.5">C114</text>
<text x="387.8" y="266.3">4,7n</text>
<text x="414.1" y="267.6">+</text>
<text x="416.1" y="269.8">U25A</text>
<text x="235.5" y="271.9">OPA2353UA</text>
<text x="306.1" y="275.8">J10</text>
<text x="413.3" y="271.9">OPA2353UA</text>
<text x="483.9" y="275.8">J12</text>
<text x="212" y="279">AGND</text>
<text x="306.1" y="278.4">NRJ3HF-1</text>
<text x="389.8" y="279">AGND</text>
<text x="483.9" y="278.4">NRJ3HF-1</text>
<text x="209.3" y="289.9">6,8k</text>
<text x="209.5" y="288.1">R87</text>
<text x="222.5" y="290.7">C107</text>
<text x="223.1" y="292.5">470p</text>
<text x="295.9" y="290.4">Earth</text>
<text x="386" y="288.1">R103</text>
<text x="387.1" y="289.9">6,8k</text>
<text x="400.3" y="290.7">C119</text>
<text x="400.9" y="292.5">470p</text>
<text x="473.7" y="290.4">Earth</text>
<text x="201.1" y="297">6,2k</text>
<text x="201.3" y="295.5">R82</text>
<text x="216.7" y="296.3">R91</text>
<text x="216.8" y="298">430</text>
<text x="255.9" y="295.5">R95</text>
<text x="256.5" y="298">47</text>
<text x="266.2" y="298.3">10u/16V</text>
<text x="267.7" y="295.8">C111</text>
<text x="378.9" y="297">6,2k</text>
<text x="379.1" y="295.5">R99</text>
<text x="393.9" y="296.3">R107</text>
<text x="394.6" y="298">430</text>
<text x="433.1" y="295.5">R111</text>
<text x="434.3" y="298">47</text>
<text x="444" y="298.3">10u/16V</text>
<text x="445.5" y="295.8">C123</text>
<text x="208.8" y="301.3">C103</text>
<text x="210" y="303.1">4,7n</text>
<text x="236.3" y="304.4">+</text>
<text x="386.6" y="301.3">C115</text>
<text x="387.8" y="303.1">4,7n</text>
<text x="414.1" y="304.4">+</text>
<text x="235.7" y="309.5">OPA2353UA</text>
<text x="413.5" y="309.5">OPA2353UA</text>
<text x="212" y="315.8">AGND</text>
<text x="238.7" y="312">U23B</text>
<text x="389.8" y="315.8">AGND</text>
<text x="416.5" y="312">U25B</text>
</g>
<g font-size="1.8" fill="#a90000">
<text x="78.5" y="50.9" transform="rotate(-90 78.5 50.9)">8</text>
<text x="111.5" y="50.9" transform="rotate(-90 111.5 50.9)">8</text>
<text x="144.5" y="50.9" transform="rotate(-90 144.5 50.9)">8</text>
<text x="177.5" y="50.9" transform="rotate(-90 177.5 50.9)">8</text>
<text x="78.5" y="62.3" transform="rotate(-90 78.5 62.3)">4</text>
<text x="111.5" y="62.3" transform="rotate(-90 111.5 62.3)">4</text>
<text x="144.5" y="62.3" transform="rotate(-90 144.5 62.3)">4</text>
<text x="177.5" y="62.3" transform="rotate(-90 177.5 62.3)">4</text>
<text x="67.1" y="142.3" transform="rotate(-90 67.1 142.3)">5</text>
<text x="62.8" y="144.5">3</text>
<text x="62.8" y="149.6">4</text>
<text x="75.5" y="147.1">1</text>
<text x="234.2" y="147.1">2</text>
<text x="246.9" y="149.6">1</text>
<text x="412" y="147.1">2</text>
<text x="424.7" y="149.6">1</text>
<text x="67.1" y="153.7" transform="rotate(-90 67.1 153.7)">2</text>
<text x="234.2" y="152.1">3</text>
<text x="412" y="152.1">3</text>
<text x="293.9" y="161">R</text>
<text x="293.9" y="158.5">S</text>
<text x="471.7" y="161">R</text>
<text x="471.7" y="158.5">S</text>
<text x="294.1" y="163.6">T</text>
<text x="471.9" y="163.6">T</text>
<text x="298.2" y="168.4" transform="rotate(-90 298.2 168.4)">G</text>
<text x="476" y="168.4" transform="rotate(-90 476 168.4)">G</text>
<text x="234.2" y="183.9">6</text>
<text x="412" y="183.9">6</text>
<text x="234.2" y="189">5</text>
<text x="246.9" y="186.4">7</text>
<text x="412" y="189">5</text>
<text x="424.7" y="186.4">7</text>
<text x="234.2" y="261.4">2</text>
<text x="246.9" y="263.9">1</text>
<text x="412" y="261.4">2</text>
<text x="424.7" y="263.9">1</text>
<text x="234.2" y="266.4">3</text>
<text x="412" y="266.4">3</text>
<text x="293.9" y="275.3">R</text>
<text x="293.9" y="272.8">S</text>
<text x="471.7" y="275.3">R</text>
<text x="471.7" y="272.8">S</text>
<text x="294.1" y="277.9">T</text>
<text x="471.9" y="277.9">T</text>
<text x="298.2" y="282.7" transform="rotate(-90 298.2 282.7)">G</text>
<text x="476" y="282.7" transform="rotate(-90 476 282.7)">G</text>
<text x="234.2" y="298.2">6</text>
<text x="412" y="298.2">6</text>
<text x="234.2" y="303.3">5</text>
<text x="246.9" y="300.7">7</text>
<text x="412" y="303.3">5</text>
<text x="424.7" y="300.7">7</text>
</g>
<g font-size="1.8" fill="#725600">
<text x="28.8" y="145.6">VCOM2</text>
<text x="190.4" y="148.2">5L</text>
<text x="368.2" y="148.2">7L</text>
<text x="190.2" y="185">5R</text>
<text x="368" y="185">7R</text>
<text x="190.4" y="262.5">6L</text>
<text x="368.2" y="262.5">8L</text>
<text x="190.2" y="299.3">6R</text>
<text x="368" y="299.3">8R</text>
</g>
<g font-size="1.8" fill="#840000">
<text x="88.1" y="148.3">VCOM2</text>
<text x="221.9" y="153.4">VCOM2</text>
<text x="399.7" y="153.4">VCOM2</text>
<text x="221.9" y="190.2">VCOM2</text>
<text x="399.7" y="190.2">VCOM2</text>
<text x="221.9" y="267.7">VCOM2</text>
<text x="399.7" y="267.7">VCOM2</text>
<text x="221.9" y="304.5">VCOM2</text>
<text x="399.7" y="304.5">VCOM2</text>
</g>
</svg>
